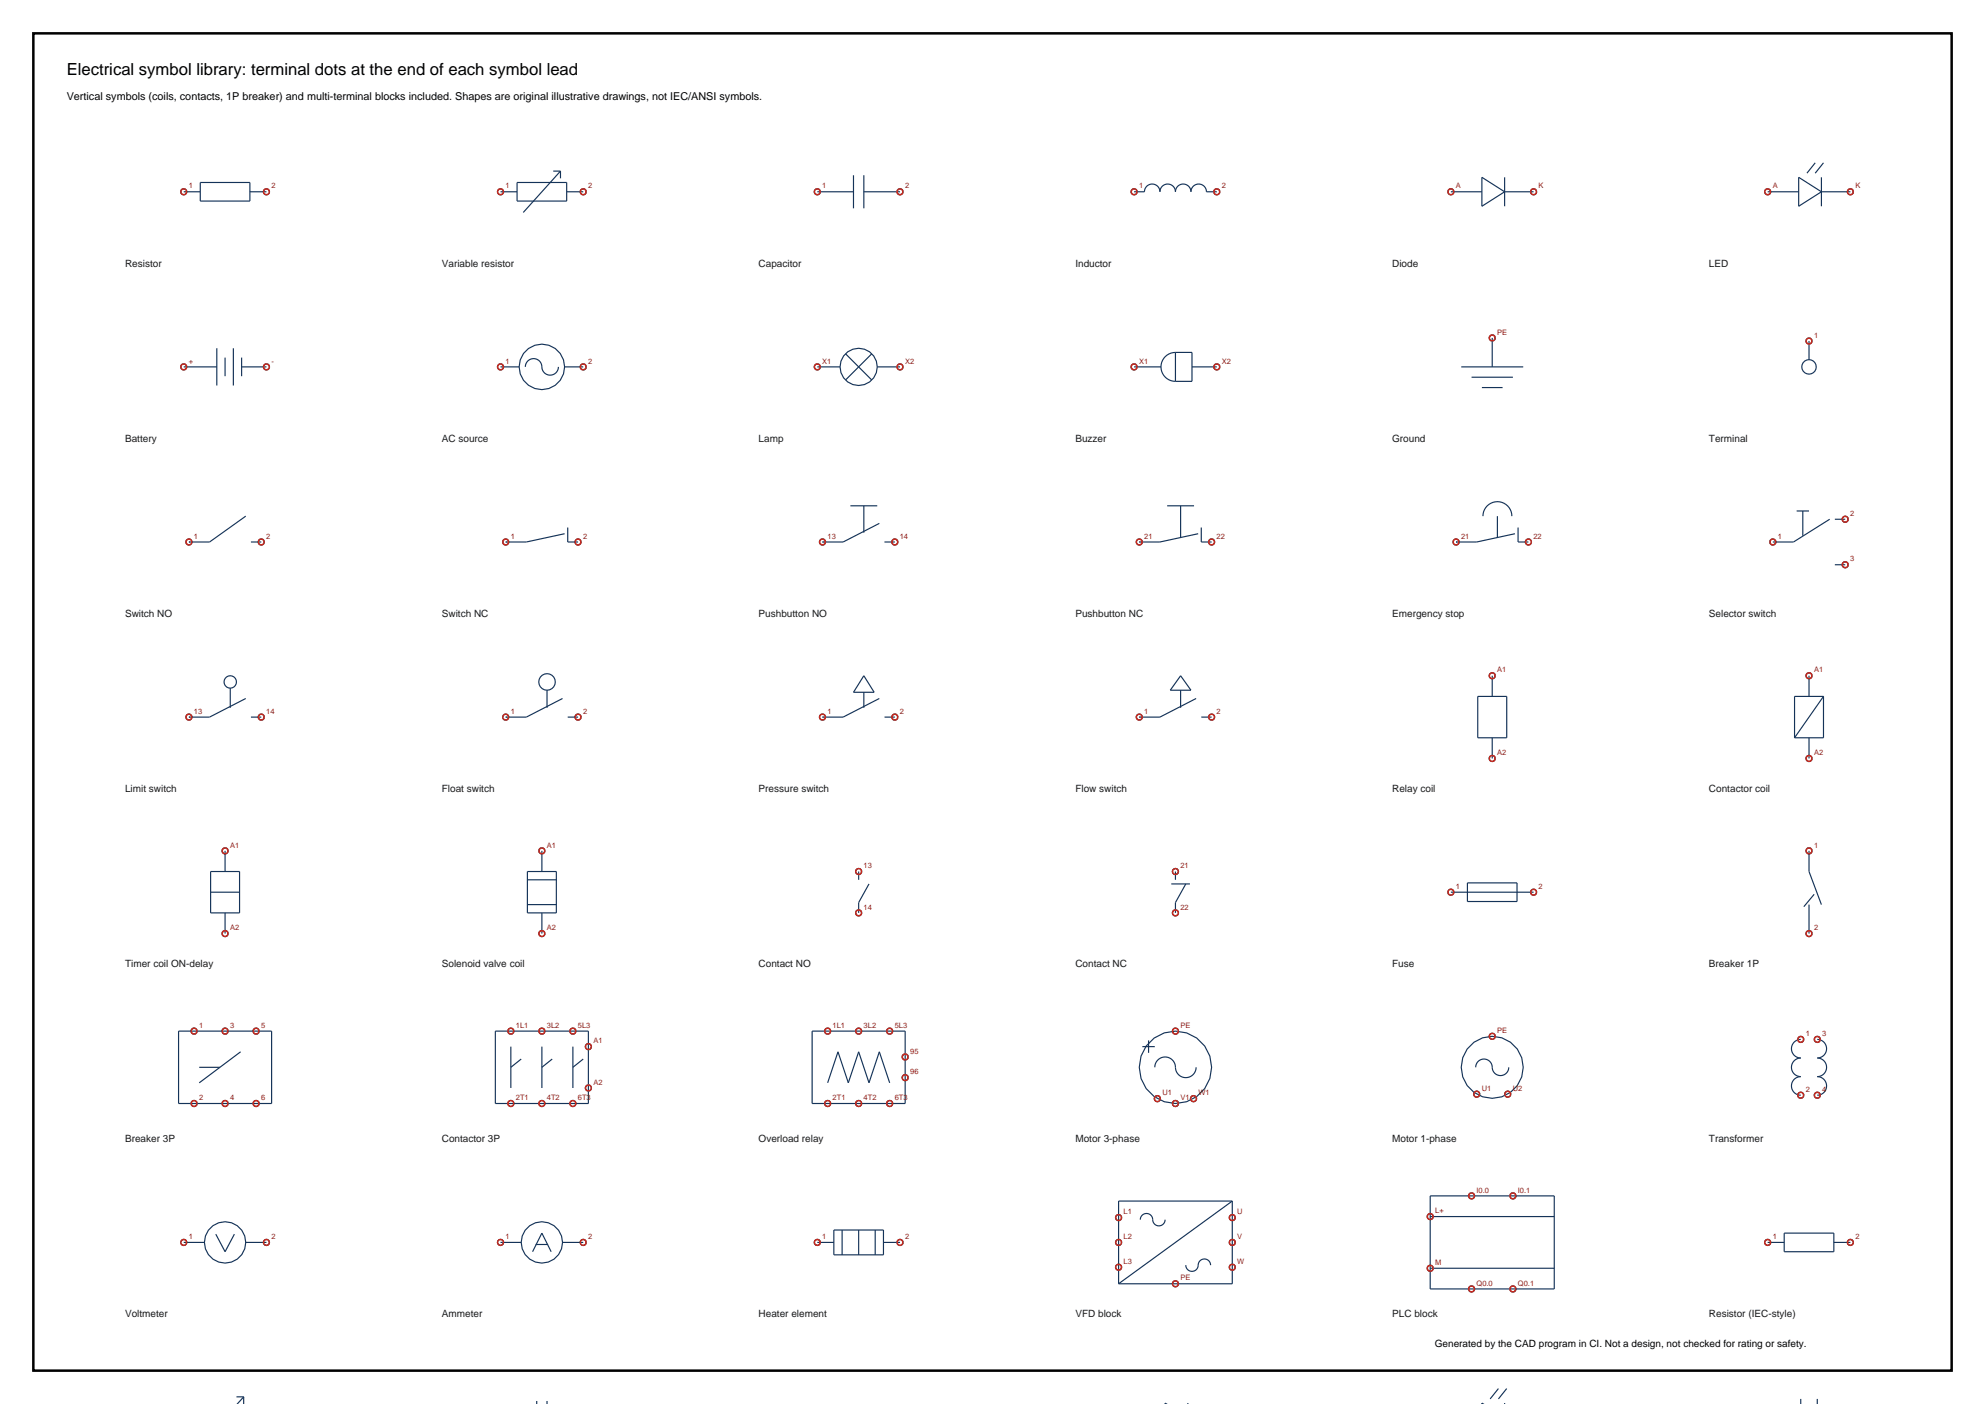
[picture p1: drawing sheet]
<svg xmlns="http://www.w3.org/2000/svg" width="420mm" height="297mm" viewBox="0 0 420 297" stroke-linecap="round" stroke-linejoin="round" font-family="sans-serif">
<path d="M7.1 7.1h405.8v282.8h-405.8z" fill="none" stroke="#000" stroke-width=".53"/>
<g fill="none" stroke="#143359" stroke-width=".25">
<path d="M42.4 38.6h10.5v3.9h-10.5zM109.4 38.6h10.5v3.9h-10.5zM117.1 36.2h1.5M118.6 36.2l-7.9 8.7M118.6 36.2v1.5M180.6 37.1v7M182.8 37.1v7M313.5 37.5l4.9 3.1-4.9 3zM318.4 37.5v6.1M380.6 37.5l4.8 3.1-4.8 3zM384.1 34.4l-1.8 2.2M385.4 37.5v6.1"/>
<path d="M385.8 34.4l-1.7 2.2M38.9 40.6h3.5M52.9 40.6h3.5M105.9 40.6h3.5M119.9 40.6h3.5M172.9 40.6h7.7M182.8 40.6h7.6M240 40.6h2.1a1.64 1.64 0 0 1 1.7-1.7 1.64 1.64 0 0 1 1.6 1.7 1.64 1.64 0 0 1 1.7-1.7 1.64 1.64 0 0 1 1.6 1.7 1.64 1.64 0 0 1 1.6-1.7 1.64 1.64 0 0 1 1.7 1.7 1.64 1.64 0 0 1 1.6-1.7 1.64 1.64 0 0 1 1.7 1.7h2.2M307 40.6h6.5M318.4 40.6h6.1M374 40.6h6.6M385.4 40.6h6.1"/>
<path d="M38.9 77.6h7M45.9 73.7v7.8M47.6 75.6v4M49.4 73.7v7.8M51.1 77.6h5.3M51.1 75.6v4M105.9 77.6h3.9M111.2 77.6a1.77 1.77 0 0 1 1.9-1.7 1.77 1.77 0 0 1 1.6 2 1.75 1.75 0 0 0 1.8 1.5 1.75 1.75 0 0 0 1.7-1.8M119.5 77.6h3.9M172.9 77.6h4.8M178.9 74.8l5.6 5.6M184.5 74.8l-5.6 5.6"/>
<path d="M185.6 77.6h4.8M240 77.6h5.6M248.7 74.5a3.1 3.1 0 0 0-3.1 3.1 3.1 3.1 0 0 0 3.1 3.1M248.7 74.5v6.2M248.7 74.5h3.5v6.2h-3.5M252.2 77.6h5.3M309.2 77.6h13.1M311.4 79.8h8.7M315.7 71.5v6.1M315.7 71.5h.1M382.8 72.1v4M382.8 72.1h.1"/>
<path d="M313.5 82h4.4M40 114.7h.1M52 109.2l-7.7 5.5h-4.3M53.1 114.7h2.2M107 114.7h.1M119.5 112.9l-8.1 1.8h-4.4M120.1 111.6v3.1h2.2M174 114.7h.1M179.9 107h5.7M182.8 107v5.7M186.1 110.7l-7.7 4h-4.4M187.1 114.7h2.2"/>
<path d="M241.1 114.7h.1M247 107h5.6M249.8 107v6.8M253.5 112.9l-8.1 1.8h-4.3M254.2 111.6v3.1h2.2M308.1 114.7h.1M313.8 109.2a3.1 3.1 0 0 1 3-3.1 3.1 3.1 0 0 1 3.1 3.1M316.8 109.2v4.6M320.5 112.9l-8 1.8h-4.4M321.2 111.6v3.1h2.2M380.1 108.1h2.7M381.5 108.1v5.2"/>
<path d="M387.1 109.8l-7.6 4.9h-4.4M388.2 109.8h2.2M388.2 119.5h2.2M40 151.7h.1M48.7 145.6v4.1M52 147.8l-7.7 3.9h-4.3M53.1 151.7h2.2M107 151.7h.1M115.7 146v3.7M119 147.8l-7.6 3.9h-4.4M120.1 151.7h2.2M174 151.7h.1"/>
<path d="M182.8 146.4v3.3M182.8 142.9l2.2 3.5h-4.4zM186.1 147.8l-7.7 3.9h-4.4M187.1 151.7h2.2M241.1 151.7h.1M249.8 146v3.7M249.8 142.9l2.2 3.1h-4.4zM253.1 147.8l-7.7 3.9h-4.3M254.2 151.7h2.2M312.7 147.3h6.1v8.8h-6.1zM315.7 142.9v4.4M315.7 156.1v4.3"/>
<path d="M315.7 142.9h.1M382.8 142.9v4.4M382.8 156.1v4.3M382.8 142.9h.1M385.8 147.3v8.8h-6.1M385.8 147.3h-6.1v8.8M385.8 147.3l-6.1 8.8M47.6 180v4.4M47.6 180h.1M114.7 180v4.4M315.7 160.4h.1M382.8 180v4.4l2.6 7"/>
<path d="M382.8 160.4h.1M382.8 180h.1M44.6 184.4h6.1v8.7h-6.1zM44.6 188.7h6.1M47.6 193.1v4.4M47.6 197.5h.1M111.6 184.4h6.1v8.7h-6.1zM111.6 186.1h6.1M111.6 191.4h6.1M114.7 193.1v4.4M181.7 193.1h.1M181.7 184.4h.1"/>
<path d="M181.7 184.4v1.7M183.9 187l-2.2 3.9v2.2M247.8 187h4M248.7 184.4v1.7M248.7 193.1h.1M248.7 184.4h.1M250.9 187l-2.2 3.9v2.2M307 188.7h17.5M310.5 186.8h10.5v3.9h-10.5zM382.8 191.4v6.1M382.8 197.5h.1M383.9 189.2l-2.2 2.6"/>
<path d="M37.8 218.1h19.7v15.3h-19.7zM104.8 218.1h19.7v15.3h-19.7zM171.8 218.1h19.7v15.3h-19.7zM248.7 218.1h.1M315.7 219.2h.1M381 219.9a1.97 1.97 0 0 0-2 1.9 1.97 1.97 0 0 0 2 2 1.97 1.97 0 0 0-2 2 1.97 1.97 0 0 0 2 1.9 1.97 1.97 0 0 0-2 2 1.97 1.97 0 0 0 2 2M381 219.9h.1M384.5 219.9a1.97 1.97 0 0 1 2 1.9 1.97 1.97 0 0 1-2 2 1.97 1.97 0 0 1 2 2 1.97 1.97 0 0 1-2 1.9 1.97 1.97 0 0 1 2 2 1.97 1.97 0 0 1-2 2M384.5 219.9h.1M42.2 225.8h4.3M50.9 222.5l-8.7 6.6M108.1 221.4v8.8"/>
<path d="M110.3 224l-2.2 1.8M114.7 221.4v8.8M116.8 224l-2.1 1.8M121.2 221.4v8.8M123.4 224l-2.2 1.8M124.5 221.4h.1M124.5 230.2h.1M175.1 229.1l2.2-6.6 2.2 6.6 2.2-6.6 2.2 6.6 2.2-6.6 2.1 6.6M191.5 223.6h.1M191.5 228h.1M241.7 221.4h2.6M243 220.1v2.6"/>
<path d="M244.3 225.8a2.21 2.21 0 0 1 2.4-2.2 2.21 2.21 0 0 1 2 2.5 2.19 2.19 0 0 0 2.4 1.9 2.19 2.19 0 0 0 2-2.2M244.9 232.4h.1M248.7 233.4h.1M252.5 232.4h.1M312.2 225.8a1.77 1.77 0 0 1 1.9-1.8 1.77 1.77 0 0 1 1.7 2.1 1.75 1.75 0 0 0 1.8 1.4 1.75 1.75 0 0 0 1.6-1.7M312.5 231.5h.1M319 231.5h.1M381 231.7h.1M384.5 231.7h.1M236.7 257.6h.1M241.3 258a1.37 1.37 0 0 1 1.5-1.3 1.37 1.37 0 0 1 1.2 1.7 1.31 1.31 0 0 0 1.4 .9 1.31 1.31 0 0 0 1.1-1.3M260.7 254.1v17.5h-24"/>
<path d="M260.7 254.1h-24v17.5M260.7 254.1l-24 17.5M260.7 257.6h.1M302.6 253h26.3v19.7h-26.3zM302.6 257.4h26.3M38.9 262.8h4.4M45.7 261.1l1.9 3.7 2-3.7M52 262.8h4.4M105.9 262.8h4.4M112.7 264.8l2-3.9 1.9 3.9M113.3 263.3h2.7M119 262.8h4.4"/>
<path d="M172.9 262.8h3.5M176.4 260.2h10.5v5.2h-10.5zM178.2 260.2v5.2M181.7 260.2v5.2M185.2 260.2v5.2M186.9 262.8h3.5M236.7 262.8h.1M236.7 268.1h.1M250.9 267.6a1.37 1.37 0 0 0 1.6 1.3 1.37 1.37 0 0 0 1.1-1.7 1.31 1.31 0 0 1 1.4-.9 1.31 1.31 0 0 1 1.1 1.3M260.7 262.8h.1M260.7 268.1h.1M302.6 268.3h26.3"/>
<path d="M374 262.8h3.5M377.5 260.9h10.5v3.9h-10.5zM388 262.8h3.5M50 295.5h1.6M51.6 295.5l-1.4 1.6M51.6 295.5v1.5M113.6 296.4v.7M115.7 296.4v.7M246.5 297.1v-.3l.4 .3M251.3 296.8v.3M313.5 297.1v-.3l.4 .3M317 293.7l-1.7 2.2"/>
<path d="M318.4 296.8v.3M318.8 293.7l-1.8 2.2M381 295.9v1.2M384.5 295.9v1.2"/>
<circle cx="38.9" cy="40.6" r=".66"/>
<circle cx="56.4" cy="40.6" r=".66"/>
<circle cx="105.9" cy="40.6" r=".66"/>
<circle cx="123.4" cy="40.6" r=".66"/>
<circle cx="172.9" cy="40.6" r=".66"/>
<circle cx="190.4" cy="40.6" r=".66"/>
<circle cx="240" cy="40.6" r=".66"/>
<circle cx="257.5" cy="40.6" r=".66"/>
<circle cx="307" cy="40.6" r=".66"/>
<circle cx="324.5" cy="40.6" r=".66"/>
<circle cx="374" cy="40.6" r=".66"/>
<circle cx="391.5" cy="40.6" r=".66"/>
<circle cx="38.9" cy="77.6" r=".66"/>
<circle cx="56.4" cy="77.6" r=".66"/>
<circle cx="105.9" cy="77.6" r=".66"/>
<circle cx="114.7" cy="77.6" r="4.8"/>
<circle cx="123.4" cy="77.6" r=".66"/>
<circle cx="172.9" cy="77.6" r=".66"/>
<circle cx="181.7" cy="77.6" r="3.9"/>
<circle cx="190.4" cy="77.6" r=".66"/>
<circle cx="240" cy="77.6" r=".66"/>
<circle cx="257.5" cy="77.6" r=".66"/>
<circle cx="315.7" cy="71.5" r=".66"/>
<circle cx="382.8" cy="77.6" r="1.53"/>
<circle cx="382.8" cy="72.1" r=".66"/>
<circle cx="40" cy="114.7" r=".66"/>
<circle cx="55.3" cy="114.7" r=".66"/>
<circle cx="107" cy="114.7" r=".66"/>
<circle cx="122.3" cy="114.7" r=".66"/>
<circle cx="174" cy="114.7" r=".66"/>
<circle cx="189.3" cy="114.7" r=".66"/>
<circle cx="241.1" cy="114.7" r=".66"/>
<circle cx="256.4" cy="114.7" r=".66"/>
<circle cx="308.1" cy="114.7" r=".66"/>
<circle cx="323.4" cy="114.7" r=".66"/>
<circle cx="375.1" cy="114.7" r=".66"/>
<circle cx="390.4" cy="119.5" r=".66"/>
<circle cx="390.4" cy="109.8" r=".66"/>
<circle cx="40" cy="151.7" r=".66"/>
<circle cx="48.7" cy="144.3" r="1.31"/>
<circle cx="55.3" cy="151.7" r=".66"/>
<circle cx="107" cy="151.7" r=".66"/>
<circle cx="115.7" cy="144.3" r="1.75"/>
<circle cx="122.3" cy="151.7" r=".66"/>
<circle cx="174" cy="151.7" r=".66"/>
<circle cx="189.3" cy="151.7" r=".66"/>
<circle cx="241.1" cy="151.7" r=".66"/>
<circle cx="256.4" cy="151.7" r=".66"/>
<circle cx="315.7" cy="142.9" r=".66"/>
<circle cx="382.8" cy="142.9" r=".66"/>
<circle cx="47.6" cy="180" r=".66"/>
<circle cx="114.7" cy="180" r=".66"/>
<circle cx="315.7" cy="160.4" r=".66"/>
<circle cx="382.8" cy="160.4" r=".66"/>
<circle cx="382.8" cy="180" r=".66"/>
<circle cx="47.6" cy="197.5" r=".66"/>
<circle cx="114.7" cy="197.5" r=".66"/>
<circle cx="181.7" cy="193.1" r=".66"/>
<circle cx="181.7" cy="184.4" r=".66"/>
<circle cx="248.7" cy="193.1" r=".66"/>
<circle cx="248.7" cy="184.4" r=".66"/>
<circle cx="307" cy="188.7" r=".66"/>
<circle cx="324.5" cy="188.7" r=".66"/>
<circle cx="382.8" cy="197.5" r=".66"/>
<circle cx="41.1" cy="218.1" r=".66"/>
<circle cx="47.6" cy="218.1" r=".66"/>
<circle cx="54.2" cy="218.1" r=".66"/>
<circle cx="108.1" cy="218.1" r=".66"/>
<circle cx="114.7" cy="218.1" r=".66"/>
<circle cx="121.2" cy="218.1" r=".66"/>
<circle cx="175.1" cy="218.1" r=".66"/>
<circle cx="181.7" cy="218.1" r=".66"/>
<circle cx="188.2" cy="218.1" r=".66"/>
<circle cx="248.7" cy="218.1" r=".66"/>
<circle cx="315.7" cy="219.2" r=".66"/>
<circle cx="381" cy="219.9" r=".66"/>
<circle cx="384.5" cy="219.9" r=".66"/>
<circle cx="41.1" cy="233.4" r=".66"/>
<circle cx="47.6" cy="233.4" r=".66"/>
<circle cx="54.2" cy="233.4" r=".66"/>
<circle cx="108.1" cy="233.4" r=".66"/>
<circle cx="114.7" cy="233.4" r=".66"/>
<circle cx="121.2" cy="233.4" r=".66"/>
<circle cx="124.5" cy="221.4" r=".66"/>
<circle cx="124.5" cy="230.2" r=".66"/>
<circle cx="175.1" cy="233.4" r=".66"/>
<circle cx="181.7" cy="233.4" r=".66"/>
<circle cx="188.2" cy="233.4" r=".66"/>
<circle cx="191.5" cy="228" r=".66"/>
<circle cx="191.5" cy="223.6" r=".66"/>
<circle cx="244.9" cy="232.4" r=".66"/>
<circle cx="248.7" cy="225.8" r="7.7"/>
<circle cx="248.7" cy="233.4" r=".66"/>
<circle cx="252.5" cy="232.4" r=".66"/>
<circle cx="312.5" cy="231.5" r=".66"/>
<circle cx="315.7" cy="225.8" r="6.6"/>
<circle cx="319" cy="231.5" r=".66"/>
<circle cx="381" cy="231.7" r=".66"/>
<circle cx="384.5" cy="231.7" r=".66"/>
<circle cx="236.7" cy="257.6" r=".66"/>
<circle cx="260.7" cy="257.6" r=".66"/>
<circle cx="302.6" cy="257.4" r=".66"/>
<circle cx="311.4" cy="253" r=".66"/>
<circle cx="320.1" cy="253" r=".66"/>
<circle cx="38.9" cy="262.8" r=".66"/>
<circle cx="47.6" cy="262.8" r="4.4"/>
<circle cx="56.4" cy="262.8" r=".66"/>
<circle cx="105.9" cy="262.8" r=".66"/>
<circle cx="114.7" cy="262.8" r="4.4"/>
<circle cx="123.4" cy="262.8" r=".66"/>
<circle cx="172.9" cy="262.8" r=".66"/>
<circle cx="190.4" cy="262.8" r=".66"/>
<circle cx="236.7" cy="262.8" r=".66"/>
<circle cx="236.7" cy="268.1" r=".66"/>
<circle cx="248.7" cy="271.6" r=".66"/>
<circle cx="260.7" cy="262.8" r=".66"/>
<circle cx="260.7" cy="268.1" r=".66"/>
<circle cx="302.6" cy="268.3" r=".66"/>
<circle cx="311.4" cy="272.7" r=".66"/>
<circle cx="320.1" cy="272.7" r=".66"/>
<circle cx="374" cy="262.8" r=".66"/>
<circle cx="391.5" cy="262.8" r=".66"/>
</g>
<g fill="none" stroke="#c7291f" stroke-width=".32">
<circle cx="38.9" cy="40.6" r=".62"/>
<circle cx="56.4" cy="40.6" r=".62"/>
<circle cx="105.9" cy="40.6" r=".62"/>
<circle cx="123.4" cy="40.6" r=".62"/>
<circle cx="172.9" cy="40.6" r=".62"/>
<circle cx="190.4" cy="40.6" r=".62"/>
<circle cx="240" cy="40.6" r=".62"/>
<circle cx="257.5" cy="40.6" r=".62"/>
<circle cx="307" cy="40.6" r=".62"/>
<circle cx="324.5" cy="40.6" r=".62"/>
<circle cx="374" cy="40.6" r=".62"/>
<circle cx="391.5" cy="40.6" r=".62"/>
<circle cx="38.9" cy="77.6" r=".62"/>
<circle cx="56.4" cy="77.6" r=".62"/>
<circle cx="105.9" cy="77.6" r=".62"/>
<circle cx="123.4" cy="77.6" r=".62"/>
<circle cx="172.9" cy="77.6" r=".62"/>
<circle cx="190.4" cy="77.6" r=".62"/>
<circle cx="240" cy="77.6" r=".62"/>
<circle cx="257.5" cy="77.6" r=".62"/>
<circle cx="315.7" cy="71.5" r=".62"/>
<circle cx="382.8" cy="72.1" r=".62"/>
<circle cx="40" cy="114.7" r=".62"/>
<circle cx="55.3" cy="114.7" r=".62"/>
<circle cx="107" cy="114.7" r=".62"/>
<circle cx="122.3" cy="114.7" r=".62"/>
<circle cx="174" cy="114.7" r=".62"/>
<circle cx="189.3" cy="114.7" r=".62"/>
<circle cx="241.1" cy="114.7" r=".62"/>
<circle cx="256.4" cy="114.7" r=".62"/>
<circle cx="308.1" cy="114.7" r=".62"/>
<circle cx="323.4" cy="114.7" r=".62"/>
<circle cx="375.1" cy="114.7" r=".62"/>
<circle cx="390.4" cy="119.5" r=".62"/>
<circle cx="390.4" cy="109.8" r=".62"/>
<circle cx="40" cy="151.7" r=".62"/>
<circle cx="55.3" cy="151.7" r=".62"/>
<circle cx="107" cy="151.7" r=".62"/>
<circle cx="122.3" cy="151.7" r=".62"/>
<circle cx="174" cy="151.7" r=".62"/>
<circle cx="189.3" cy="151.7" r=".62"/>
<circle cx="241.1" cy="151.7" r=".62"/>
<circle cx="256.4" cy="151.7" r=".62"/>
<circle cx="315.7" cy="142.9" r=".62"/>
<circle cx="382.8" cy="142.9" r=".62"/>
<circle cx="47.6" cy="180" r=".62"/>
<circle cx="114.7" cy="180" r=".62"/>
<circle cx="315.7" cy="160.4" r=".62"/>
<circle cx="382.8" cy="180" r=".62"/>
<circle cx="382.8" cy="160.4" r=".62"/>
<circle cx="47.6" cy="197.5" r=".62"/>
<circle cx="114.7" cy="197.5" r=".62"/>
<circle cx="181.7" cy="184.4" r=".62"/>
<circle cx="181.7" cy="193.1" r=".62"/>
<circle cx="248.7" cy="193.1" r=".62"/>
<circle cx="248.7" cy="184.4" r=".62"/>
<circle cx="307" cy="188.7" r=".62"/>
<circle cx="324.5" cy="188.7" r=".62"/>
<circle cx="382.8" cy="197.5" r=".62"/>
<circle cx="41.1" cy="218.1" r=".62"/>
<circle cx="47.6" cy="218.1" r=".62"/>
<circle cx="54.2" cy="218.1" r=".62"/>
<circle cx="108.1" cy="218.1" r=".62"/>
<circle cx="114.7" cy="218.1" r=".62"/>
<circle cx="121.2" cy="218.1" r=".62"/>
<circle cx="175.1" cy="218.1" r=".62"/>
<circle cx="181.7" cy="218.1" r=".62"/>
<circle cx="188.2" cy="218.1" r=".62"/>
<circle cx="248.7" cy="218.1" r=".62"/>
<circle cx="315.7" cy="219.2" r=".62"/>
<circle cx="381" cy="219.9" r=".62"/>
<circle cx="384.5" cy="219.9" r=".62"/>
<circle cx="41.1" cy="233.4" r=".62"/>
<circle cx="47.6" cy="233.4" r=".62"/>
<circle cx="54.2" cy="233.4" r=".62"/>
<circle cx="108.1" cy="233.4" r=".62"/>
<circle cx="114.7" cy="233.4" r=".62"/>
<circle cx="121.2" cy="233.4" r=".62"/>
<circle cx="124.5" cy="221.4" r=".62"/>
<circle cx="124.5" cy="230.2" r=".62"/>
<circle cx="175.1" cy="233.4" r=".62"/>
<circle cx="181.7" cy="233.4" r=".62"/>
<circle cx="188.2" cy="233.4" r=".62"/>
<circle cx="191.5" cy="228" r=".62"/>
<circle cx="191.5" cy="223.6" r=".62"/>
<circle cx="244.9" cy="232.4" r=".62"/>
<circle cx="248.7" cy="233.4" r=".62"/>
<circle cx="252.5" cy="232.4" r=".62"/>
<circle cx="312.5" cy="231.5" r=".62"/>
<circle cx="319" cy="231.5" r=".62"/>
<circle cx="381" cy="231.7" r=".62"/>
<circle cx="384.5" cy="231.7" r=".62"/>
<circle cx="236.7" cy="257.6" r=".62"/>
<circle cx="260.7" cy="257.6" r=".62"/>
<circle cx="302.6" cy="257.4" r=".62"/>
<circle cx="311.4" cy="253" r=".62"/>
<circle cx="320.1" cy="253" r=".62"/>
<circle cx="38.9" cy="262.8" r=".62"/>
<circle cx="56.4" cy="262.8" r=".62"/>
<circle cx="105.9" cy="262.8" r=".62"/>
<circle cx="123.4" cy="262.8" r=".62"/>
<circle cx="172.9" cy="262.8" r=".62"/>
<circle cx="190.4" cy="262.8" r=".62"/>
<circle cx="236.7" cy="262.8" r=".62"/>
<circle cx="236.7" cy="268.1" r=".62"/>
<circle cx="248.7" cy="271.6" r=".62"/>
<circle cx="260.7" cy="268.1" r=".62"/>
<circle cx="260.7" cy="262.8" r=".62"/>
<circle cx="302.6" cy="268.3" r=".62"/>
<circle cx="311.4" cy="272.7" r=".62"/>
<circle cx="320.1" cy="272.7" r=".62"/>
<circle cx="374" cy="262.8" r=".62"/>
<circle cx="391.5" cy="262.8" r=".62"/>
</g>
<text font-size="3.5" x="14.1" y="15.9">Electrical symbol library: terminal dots at the end of each symbol lead</text>
<text font-size="2.3" x="14.1" y="21.2">Vertical symbols (coils, contacts, 1P breaker) and multi-terminal blocks included. Shapes are original illustrative drawings, not IEC/ANSI symbols.</text>
<g font-size="2.1" fill="#1a1a1a">
<text x="26.5" y="56.4">Resistor</text>
<text x="93.5" y="56.4">Variable resistor</text>
<text x="160.5" y="56.4">Capacitor</text>
<text x="227.5" y="56.4">Inductor</text>
<text x="294.6" y="56.4">Diode</text>
<text x="361.6" y="56.4">LED</text>
<text x="26.5" y="93.5">Battery</text>
<text x="93.5" y="93.5">AC source</text>
<text x="160.5" y="93.5">Lamp</text>
<text x="227.5" y="93.5">Buzzer</text>
<text x="294.6" y="93.5">Ground</text>
<text x="361.6" y="93.5">Terminal</text>
<text x="26.5" y="130.5">Switch NO</text>
<text x="93.5" y="130.5">Switch NC</text>
<text x="160.5" y="130.5">Pushbutton NO</text>
<text x="227.5" y="130.5">Pushbutton NC</text>
<text x="294.6" y="130.5">Emergency stop</text>
<text x="361.6" y="130.5">Selector switch</text>
<text x="26.5" y="167.6">Limit switch</text>
<text x="93.5" y="167.6">Float switch</text>
<text x="160.5" y="167.6">Pressure switch</text>
<text x="227.5" y="167.6">Flow switch</text>
<text x="294.6" y="167.6">Relay coil</text>
<text x="361.6" y="167.6">Contactor coil</text>
<text x="26.5" y="204.6">Timer coil ON-delay</text>
<text x="93.5" y="204.6">Solenoid valve coil</text>
<text x="160.5" y="204.6">Contact NO</text>
<text x="227.5" y="204.6">Contact NC</text>
<text x="294.6" y="204.6">Fuse</text>
<text x="361.6" y="204.6">Breaker 1P</text>
<text x="26.5" y="241.7">Breaker 3P</text>
<text x="93.5" y="241.7">Contactor 3P</text>
<text x="160.5" y="241.7">Overload relay</text>
<text x="227.5" y="241.7">Motor 3-phase</text>
<text x="294.6" y="241.7">Motor 1-phase</text>
<text x="361.6" y="241.7">Transformer</text>
<text x="26.5" y="278.7">Voltmeter</text>
<text x="93.5" y="278.7">Ammeter</text>
<text x="160.5" y="278.7">Heater element</text>
<text x="227.5" y="278.7">VFD block</text>
<text x="294.6" y="278.7">PLC block</text>
<text x="361.6" y="278.7">Resistor (IEC-style)</text>
</g>
<text font-size="2.1" x="303.6" y="285">Generated by the CAD program in CI. Not a design, not checked for rating or safety.</text>
<g font-size="1.6" fill="#991a0d">
<text x="39.9" y="39.9">1</text>
<text x="57.4" y="39.9">2</text>
<text x="107" y="39.9">1</text>
<text x="124.5" y="39.9">2</text>
<text x="174" y="39.9">1</text>
<text x="191.5" y="39.9">2</text>
<text x="241" y="39.9">1</text>
<text x="258.5" y="39.9">2</text>
<text x="308" y="39.9">A</text>
<text x="325.5" y="39.9">K</text>
<text x="375.1" y="39.9">A</text>
<text x="392.6" y="39.9">K</text>
<text x="316.8" y="70.8">PE</text>
<text x="383.8" y="71.4">1</text>
<text x="39.9" y="76.9">+</text>
<text x="57.4" y="76.9">-</text>
<text x="107" y="76.9">1</text>
<text x="124.5" y="76.9">2</text>
<text x="174" y="76.9">X1</text>
<text x="191.5" y="76.9">X2</text>
<text x="241" y="76.9">X1</text>
<text x="258.5" y="76.9">X2</text>
<text x="41" y="113.9">1</text>
<text x="56.3" y="113.9">2</text>
<text x="108.1" y="113.9">1</text>
<text x="123.4" y="113.9">2</text>
<text x="175.1" y="113.9">13</text>
<text x="190.4" y="113.9">14</text>
<text x="242.1" y="113.9">21</text>
<text x="257.4" y="113.9">22</text>
<text x="309.1" y="113.9">21</text>
<text x="324.4" y="113.9">22</text>
<text x="376.2" y="113.9">1</text>
<text x="391.5" y="109.1">2</text>
<text x="391.5" y="118.8">3</text>
<text x="316.8" y="142.2">A1</text>
<text x="383.8" y="142.2">A1</text>
<text x="41" y="151">13</text>
<text x="56.3" y="151">14</text>
<text x="108.1" y="151">1</text>
<text x="123.4" y="151">2</text>
<text x="175.1" y="151">1</text>
<text x="190.4" y="151">2</text>
<text x="242.1" y="151">1</text>
<text x="257.4" y="151">2</text>
<text x="316.8" y="159.7">A2</text>
<text x="383.8" y="159.7">A2</text>
<text x="48.7" y="179.3">A1</text>
<text x="115.7" y="179.3">A1</text>
<text x="383.8" y="179.3">1</text>
<text x="182.7" y="183.7">13</text>
<text x="249.8" y="183.7">21</text>
<text x="308" y="188">1</text>
<text x="325.5" y="188">2</text>
<text x="48.7" y="196.8">A2</text>
<text x="115.7" y="196.8">A2</text>
<text x="182.7" y="192.4">14</text>
<text x="249.8" y="192.4">22</text>
<text x="383.8" y="196.8">2</text>
<text x="42.1" y="217.4">1</text>
<text x="48.7" y="217.4">3</text>
<text x="55.2" y="217.4">5</text>
<text x="109.1" y="217.4">1L1</text>
<text x="115.7" y="217.4">3L2</text>
<text x="122.3" y="217.4">5L3</text>
<text x="125.6" y="220.7">A1</text>
<text x="176.2" y="217.4">1L1</text>
<text x="182.7" y="217.4">3L2</text>
<text x="189.3" y="217.4">5L3</text>
<text x="249.8" y="217.4">PE</text>
<text x="316.8" y="218.5">PE</text>
<text x="382.1" y="219.2">1</text>
<text x="385.6" y="219.2">3</text>
<text x="192.6" y="222.9">95</text>
<text x="192.6" y="227.3">96</text>
<text x="42.1" y="232.7">2</text>
<text x="48.7" y="232.7">4</text>
<text x="55.2" y="232.7">6</text>
<text x="109.1" y="232.7">2T1</text>
<text x="115.7" y="232.7">4T2</text>
<text x="122.3" y="232.7">6T3</text>
<text x="125.6" y="229.4">A2</text>
<text x="176.2" y="232.7">2T1</text>
<text x="182.7" y="232.7">4T2</text>
<text x="189.3" y="232.7">6T3</text>
<text x="245.9" y="231.7">U1</text>
<text x="249.8" y="232.7">V1</text>
<text x="253.6" y="231.7">W1</text>
<text x="313.5" y="230.8">U1</text>
<text x="320.1" y="230.8">U2</text>
<text x="382.1" y="231">2</text>
<text x="385.6" y="231">4</text>
<text x="237.7" y="256.9">L1</text>
<text x="261.8" y="256.9">U</text>
<text x="303.7" y="256.6">L+</text>
<text x="312.4" y="252.3">I0.0</text>
<text x="321.2" y="252.3">I0.1</text>
<text x="39.9" y="262.1">1</text>
<text x="57.4" y="262.1">2</text>
<text x="107" y="262.1">1</text>
<text x="124.5" y="262.1">2</text>
<text x="174" y="262.1">1</text>
<text x="191.5" y="262.1">2</text>
<text x="237.7" y="262.1">L2</text>
<text x="261.8" y="262.1">V</text>
<text x="375.1" y="262.1">1</text>
<text x="392.6" y="262.1">2</text>
<text x="237.7" y="267.4">L3</text>
<text x="261.8" y="267.4">W</text>
<text x="303.7" y="267.6">M</text>
<text x="249.8" y="270.9">PE</text>
<text x="312.4" y="272">Q0.0</text>
<text x="321.2" y="272">Q0.1</text>
</g>
</svg>
